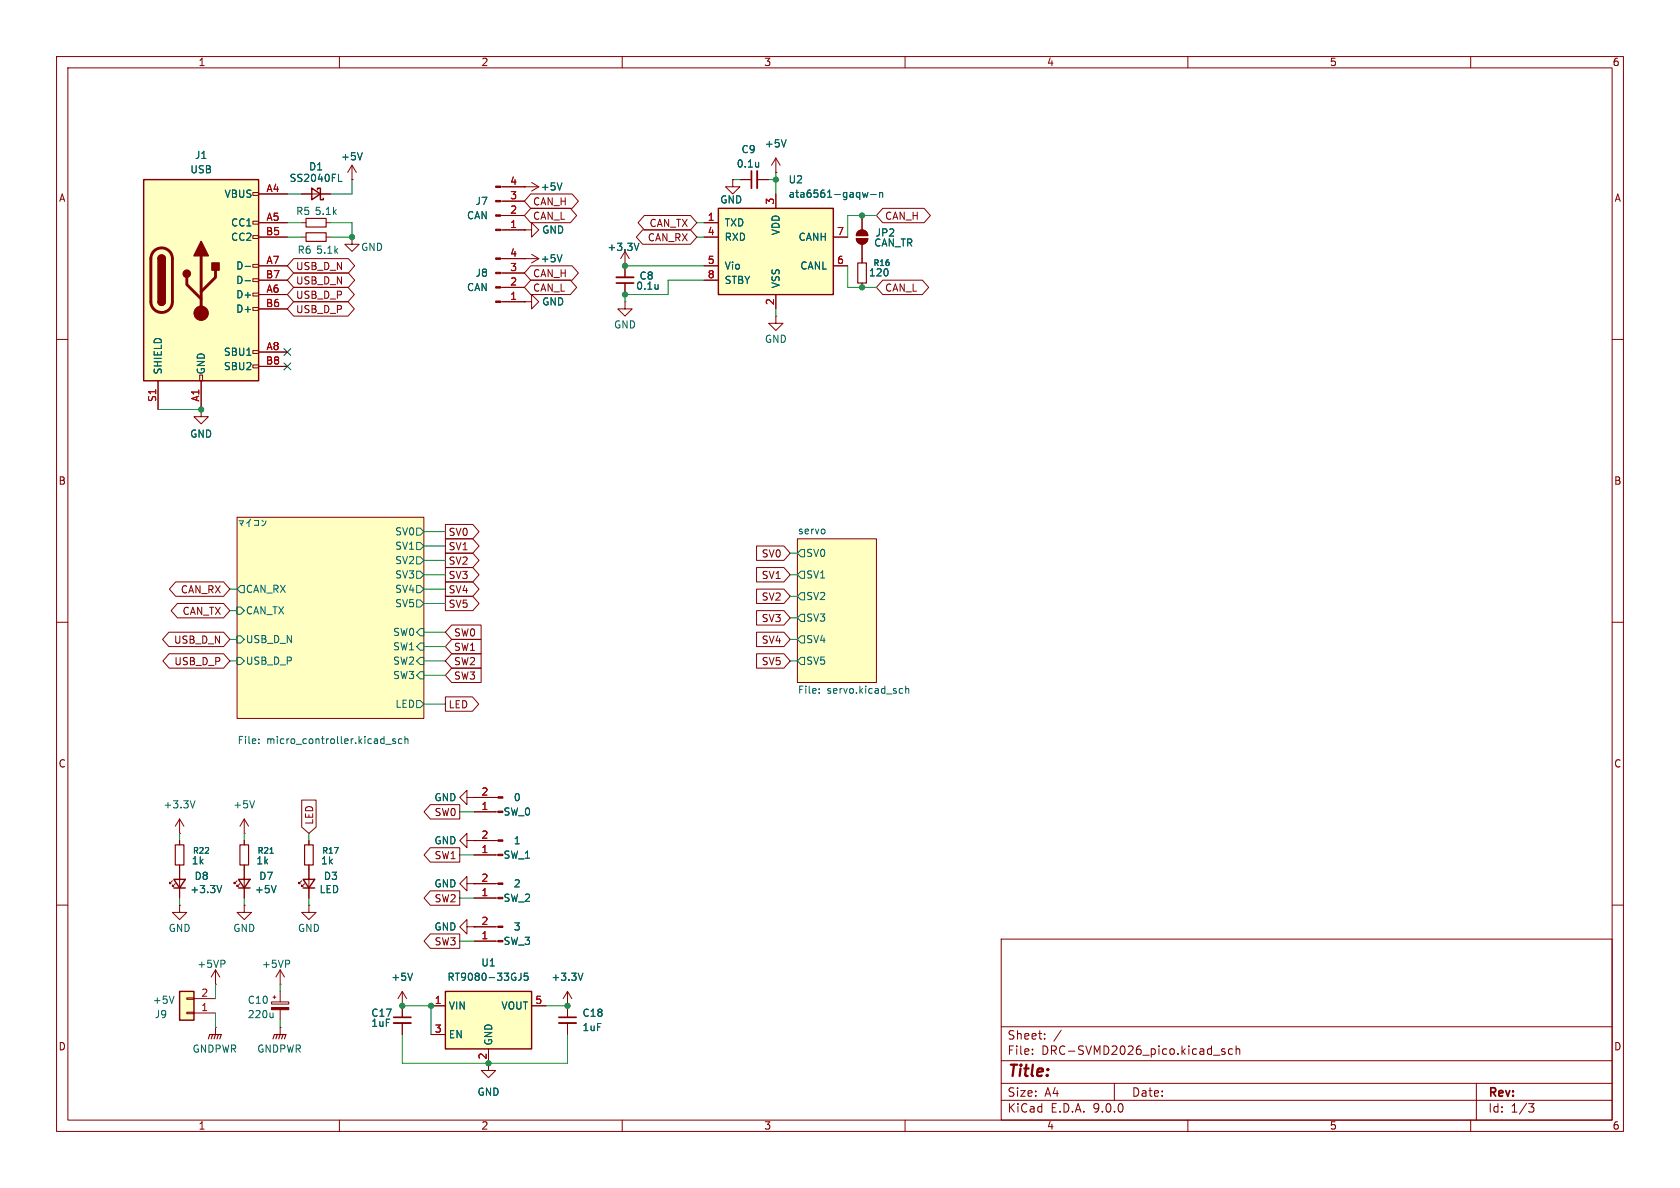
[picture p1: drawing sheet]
<svg xmlns="http://www.w3.org/2000/svg" width="297mm" height="210mm" viewBox="0 0 297 210" stroke-linecap="round" stroke-linejoin="round" font-family="sans-serif">
<g fill="none" stroke="#840000" stroke-width=".18">
<path d="M10 10h277v190h-277zM12 12h273v186h-273zM60 10v2M110 10v2M160 10v2M210 10v2M260 10v2M10 60h2M285 60h2M41.9 91.4h33v35.6h-33zM141 95.3h13.9v25.4h-13.9zM10 110h2"/>
<path d="M285 110h2M10 160h2M38.1 174h.1M38.1 171.5l.8 1.2M38.1 171.5l-.8 1.2M38.1 171.5v2.5M177 166h108v32h-108zM285 160h2M60 198v2M110 198v2M160 198v2M177 194.5h108"/>
<path d="M177 191.5h108M177 187.5h108M177 181.5h108M182.5 186.3v.1M182.5 185.5v.1M184.7 183.6v.1M184.7 182.8v.1M187.6 182.1l-1.3 2M197 191.5v3M210 198v2M214.5 186.5h1.2M216.5 185.5l-.3-.1-.2 .2v.2l.5 .2v.3h-.5"/>
<path d="M217.9 185.5l-.4-.1-.3 .3v.4l.1 .2h.6M218.5 185.5l.2-.1 .4 .1 .1 .9M218.5 184.9v1.5M260 198v2M261 191.5v6.5M270.2 195.1h1l-.5 .6 .4 .1 .1 .5-.3 .3h-.4"/>
</g>
<g fill="#ffffc2" stroke="#ffffc2" stroke-width=".18">
<path d="M141 95.3h13.9v25.4h-13.9z"/>
<path d="M41.9 91.4h33v35.6h-33z"/>
</g>
<g fill="none" stroke="#006464" stroke-width=".18">
<path d="M73.7 93.3h.6l.6 .7-.6 .6h-.6zM73.7 95.9h.6l.6 .6-.6 .7h-.6zM73.7 98.4h.6l.6 .7-.6 .6h-.6zM141.6 97.2h.6v1.2h-.6l-.6-.6zM41.9 107.3h.6l.7 .7-.7 .6h-.6zM41.9 112.4h.6l.7 .6-.7 .7h-.6zM41.9 116.2h.6l.7 .6-.7 .7h-.6zM42.5 103.5h.7v1.3h-.7l-.6-.7zM73.7 101h.6l.6 .6-.6 .6h-.6zM73.7 103.5h.6l.6 .6-.6 .7h-.6zM73.7 106h.6l.6 .7-.6 .6h-.6zM74.3 111.1h.6v1.3h-.6l-.6-.6z"/>
<path d="M74.3 113.7h.6v1.2h-.6l-.6-.6zM74.3 116.2h.6v1.3h-.6l-.6-.7zM74.3 118.7h.6v1.3h-.6l-.6-.6zM141.6 101h.6v1.2h-.6l-.6-.6zM141.6 104.8h.6v1.2h-.6l-.6-.6zM141.6 108.6h.6v1.3h-.6l-.6-.7zM141.6 112.4h.6v1.3h-.6l-.6-.7zM141.6 116.2h.6v1.3h-.6l-.6-.7zM45.8 131.3v.1M45.8 130.7v.1M68.2 131.6h1M69.9 130.7l-.3-.1-.2 .2 .1 .2 .4 .1v.3h-.5"/>
<path d="M71 130.7l-.3-.1-.3 .2 .2 .6h.4M71.6 130.7l.2-.1 .3 .1v.7M71.6 130.2v1.2M73.7 123.8h.6l.6 .7-.6 .6h-.6zM144.8 122.4v.2M144.8 121.8v.1M159.2 121.7l.4 .1M159.6 122.5l-.4 .1M160.1 121.8l.2-.1 .3 .1 .1 .8M160.1 121.3v1.3M39.7 169.8l.1 .2-.1 .3"/>
</g>
<path d="M31.7 175.3h2.6v5h-2.6z" fill="#ffffc2"/>
<path d="M53.6 155.4h2l-1 1.6zM53.6 157h2M31.7 175.3h2.6v5h-2.6z" fill="none" stroke="#840000" stroke-width=".25"/>
<g fill="none" stroke="#840000" stroke-width=".18">
<path d="M53.3 155.7l-.5 .5v-.2v.2h.3M53.8 156.2l-.5 .5v-.2v.2h.3M54.6 153.7v5.1M83.8 158.8h4.2M83.8 156.2h4.2M33 178.9h1.3v.3h-1.3zM33 176.4h1.3v.3h-1.3zM34.3 179.1h3.8M34.3 176.5h3.8M48 177.1h3.1v.4h-3.1zM48.3 176.3h.5M48.5 176v.5"/>
<path d="M49.5 174h.1M49.5 171.5l.8 1.2M49.5 171.5l-.7 1.2M49.5 171.5v2.5M49.5 175.3v1.8M49.5 178.5v1.8M54.6 160v1.3h1.3l-1.3 1.3-1.3-1.3h1.3M54.6 160h.1M100.3 177.8h.1M100.3 175.3v4.5M100.3 175.3l-.7 1.2M100.3 175.3l.8 1.2"/>
<path d="M38.1 181.6h.1M38.1 181.6v1.3M49.5 181.6h.1M49.5 181.6v1.3M100.3 180.8v2.1"/>
</g>
<path d="M30.8 176.1l-.5 1.3M48.3 179.1v.8M48.3 179.8l-.2 .1M51.1 169.8l.1 .2-.1 .3M103.1 172l-.5 1.3" fill="none" stroke="#006464" stroke-width=".18"/>
<path d="M36.8 183.6l.3-.7h2l-.2 .7M37.6 182.9l-.3 .7M38.1 182.9l-.3 .7M38.6 182.9l-.2 .7M48.3 183.6l.2-.7h2l-.2 .7M49 182.9l-.2 .7M49.5 182.9l-.2 .7M50 182.9l-.2 .7" fill="none" stroke="#840000" stroke-width=".2"/>
<g fill="#840000" stroke="#840000" stroke-width=".18">
<path d="M48 178.1h3.1v.4h-3.1z"/>
<path d="M88 158.6h.9v.3h-.9z"/>
<path d="M88 156.1h.9v.2h-.9z"/>
</g>
<path d="M98.8 179.8h3.1" fill="none" stroke="#840000" stroke-width=".3"/>
<path d="M98.8 180.8h3.1" fill="none" stroke="#840000" stroke-width=".33"/>
<path d="M78.7 175.3h15.3v10.1h-15.3z" fill="#ffffc2"/>
<path d="M55.1 33.3l1.5 1-1.5 1zM56.1 33.5v-.2h.5v2h.5v-.2M30.7 155.4h2.1l-1.1 1.6zM30.7 157h2.1M78.7 175.3h15.3v10.1h-15.3z" fill="none" stroke="#840000" stroke-width=".25"/>
<g fill="none" stroke="#840000" stroke-width=".18">
<path d="M53.3 34.3h5.1M53.3 39.4h.8M57.7 39.4h.7M62.2 31.8h.1M62.2 29.2l-.7 1.3M62.2 29.2l.8 1.3M62.2 29.2v2.6M129.5 31.8v1.2h-1.2l1.2 1.3 1.3-1.3h-1.3M129.5 31.8h.1M130.8 31.8h2M133.9 31.8h2M137.2 30.5h.1"/>
<path d="M137.2 27.9l-.8 1.3M137.2 27.9l.7 1.3M137.2 27.9v2.6M152.4 38.1v2.5M62.2 41.9v1.3h1.3l-1.3 1.3-1.2-1.3h1.2M62.2 41.9h.1M151.4 42.2h2a1.02 1.02 0 0 1-1 1 1.02 1.02 0 0 1-1-1zM151.7 40.9a1.02 1.02 0 0 1 1.1-.2 1.02 1.02 0 0 1 .6 1h-2zM152.4 43.2v3.3M152.4 50v.8M30.5 155.7l-.5 .5v-.2v.2h.2M31 156.2l-.5 .5v-.2v.2h.2"/>
<path d="M31.7 147.3h.1M31.7 144.8v2.5M31.7 148.6v.8M31.7 152.9v5.9M31.7 144.8l-.7 1.3M31.7 144.8l.8 1.3M43.2 147.3h.1M43.2 144.8l-.8 1.3M43.2 144.8l.7 1.3M43.2 144.8v2.5M54.6 148.6v.8M54.6 152.9v.8"/>
<path d="M83.8 151.1h4.2M83.8 148.6h4.2M83.8 143.5h4.2M83.8 141h4.2M31.7 160v1.3h1.3l-1.3 1.3-1.2-1.3h1.2M31.7 160h.1M43.2 160v1.3h1.2l-1.2 1.3-1.3-1.3h1.3M43.2 160h.1M71.1 177.8h.1M71.1 175.3l-.7 1.2M71.1 175.3l.8 1.2M71.1 175.3v4.5"/>
<path d="M76.2 177.8h2.5M82.5 163.8v-1.2l-1.2 1.2 1.2 1.3v-1.3h1.3M83.8 163.8h.1M94 177.8h2.5M71.1 180.8v2.1M76.2 182.9h2.5M86.4 185.4v3.8h1.2l-1.2 1.3-1.3-1.3h1.3"/>
</g>
<path d="M59.8 32.1h.6M64 27l-.4 1.3M134.1 28.7v.8M134.1 29.4v.1M139 24.7l-.4 1.3M34.5 141.5l-.5 1.3M39.2 156.5l-.4 1.3M45 141.5l-.4 1.3M72.9 172l-.4 1.3M92.1 172v.9a.41 .41 0 0 1-.5 .4M93.3 172h-.6l-.1 .6 .2-.1 .5 .1 .1 .2-.1 .4-.2 .1-.5-.1" fill="none" stroke="#006464" stroke-width=".18"/>
<path d="M54.1 38.6h3.6v1.5h-3.6zM151.6 46.5h1.6v3.5h-1.6zM31 149.4h1.5v3.5h-1.5zM53.8 149.4h1.6v3.5h-1.6z" fill="none" stroke="#840000" stroke-width=".2"/>
<path d="M132.8 30.2v3.1M69.6 179.8h3" fill="none" stroke="#840000" stroke-width=".3"/>
<path d="M133.9 30.2v3.1M69.6 180.8h3" fill="none" stroke="#840000" stroke-width=".33"/>
<g fill="#840000" stroke="#840000" stroke-width=".18">
<path d="M151.4 42.2h2a1.02 1.02 0 0 1-1 1 1.02 1.02 0 0 1-1-1z"/>
<path d="M151.7 40.9a1.02 1.02 0 0 1 1.1-.2 1.02 1.02 0 0 1 .6 1h-2z"/>
<path d="M88 151h.9v.3h-.9z"/>
<path d="M88 148.5h.9v.2h-.9z"/>
<path d="M88 143.4h.9v.2h-.9z"/>
<path d="M88 140.8h.9v.3h-.9z"/>
</g>
<path d="M127 36.8h20.3v15.3h-20.3z" fill="#ffffc2"/>
<path d="M127 36.8h20.3v15.3h-20.3zM42.2 155.4h2l-1 1.6zM42.2 157h2" fill="none" stroke="#840000" stroke-width=".25"/>
<g fill="none" stroke="#840000" stroke-width=".18">
<path d="M88.5 33h6.7M88.5 38.1h4.2M88.5 35.6h4.2M92.7 33h.1M94 32.3l1.2 .7M95.2 33l-1.2 .8M124.5 39.4h2.5M137.2 34.3v2.5M53.3 41.9h.8M57.7 41.9h.7M88.5 40.6h4.2M88.5 53.3h4.2"/>
<path d="M88.5 50.8h4.2M88.5 48.3h4.2M88.5 45.7h6.7M92.7 40.6h1.3v1.3l1.2-1.3-1.2-1.2v1.2M92.7 40.6h.1M92.7 53.3h1.3v1.3l1.2-1.3-1.2-1.2v1.2M92.7 53.3h.1M92.7 45.7h.1M94 45l1.2 .7M95.2 45.7l-1.2 .8M110.5 53.3v1.3h1.3l-1.3 1.3-1.3-1.3h1.3M110.5 53.3h.1"/>
<path d="M110.5 47h.1M110.5 44.5l-.8 1.2M110.5 44.5l.8 1.2M110.5 44.5v4.5M110.5 50v2.1M124.5 41.9h2.5M124.5 47h2.5M124.5 49.5h2.5M137.2 55.9v1.3h1.2l-1.2 1.2-1.3-1.2h1.3M137.2 55.9h.1M137.2 52.1v2.5M147.3 41.9h2.6"/>
<path d="M147.3 47h2.6M41.9 155.7l-.5 .5v-.2v.2h.3M42.4 156.2l-.5 .5v-.2v.2h.3M43.2 148.6v.8M43.2 152.9v5.9M82.5 156.2v-1.3l-1.2 1.3 1.2 1.3v-1.3h1.3M82.5 148.6v-1.3l-1.2 1.3 1.2 1.3v-1.3h1.3M83.8 156.2h.1M83.8 148.6h.1M83.8 166.4h4.2M83.8 163.8h4.2"/>
</g>
<path d="M99.4 32.3l-.5 1.3M152.5 34l.2 .9 .3-.6 .2 .6 .2-.9M153.9 34.4h1M155.5 34v.9M155.5 34.1l.2-.1 .3 .1v.8M99.4 45l-.5 1.3M113 43l-.5 1.3M116.3 50.3v.8M116.3 51v.1M47.7 150.8h.6M48.8 156.5l-.4 1.3" fill="none" stroke="#006464" stroke-width=".18"/>
<g fill="#840000" stroke="#840000" stroke-width=".18">
<path d="M87.6 40.5h.9v.3h-.9z"/>
<path d="M87.6 38h.9v.2h-.9z"/>
<path d="M87.6 35.4h.9v.3h-.9z"/>
<path d="M87.6 32.9h.9v.2h-.9z"/>
<path d="M87.6 53.2h.9v.3h-.9z"/>
<path d="M87.6 50.7h.9v.2h-.9z"/>
<path d="M87.6 48.1h.9v.3h-.9z"/>
<path d="M87.6 45.6h.9v.2h-.9z"/>
<path d="M88 166.2h.9v.3h-.9z"/>
<path d="M88 163.7h.9v.3h-.9z"/>
</g>
<path d="M54.1 41.1h3.6v1.6h-3.6zM42.4 149.4h1.5v3.5h-1.5z" fill="none" stroke="#840000" stroke-width=".2"/>
<path d="M109 50h3" fill="none" stroke="#840000" stroke-width=".3"/>
<path d="M109 49h3" fill="none" stroke="#840000" stroke-width=".33"/>
<path d="M25.4 31.8h20.3v35.5h-20.3z" fill="#ffffc2"/>
<g fill="none" stroke="#840000" stroke-width=".18">
<path d="M44.7 34h1v.5h-1zM44.7 39.1h1v.5h-1zM45.7 34.3h5.1M45.7 39.4h5.1M53.3 34.3h1.8M56.6 34.3h1.8M62.2 31.8h.1M88.9 38.1h3.8M88.9 35.6h3.8M88.9 33h3.8M92.7 33h.1M93.8 36.8h7l1.2 1.3-1.2 1.3h-7l-1.1-1.3z"/>
<path d="M93.8 34.3h7.3l1.2 1.3-1.2 1.2h-7.3l-1.1-1.2zM113.9 38.1h8.2l1.1 1.3-1.1 1.2h-8.2l-1.1-1.2zM124.5 39.4h2.5M129.5 31.8h.1M130.8 31.8h2M133.9 31.8h2M137.2 30.5h.1M137.2 34.3v2.5M152.4 38.1v2.5M156.1 36.8h7.3l1.1 1.3-1.1 1.3h-7.3l-1.2-1.3zM44.7 41.7h1v.5h-1zM44.7 46.7h1v.5h-1z"/>
<path d="M44.7 49.3h1v.5h-1zM44.7 51.8h1v.5h-1zM44.7 54.4h1v.5h-1zM45.7 41.9h5.1M45.7 47h5.1M45.7 49.5h5.1M45.7 52.1h5.1M45.7 54.6h5.1M51.9 45.7h9.7l1.1 1.3-1.1 1.3h-9.7l-1.1-1.3zM51.9 48.3h9.7l1.1 1.2-1.1 1.3h-9.7l-1.1-1.3zM51.9 53.3h9.6l1.1 1.3-1.1 1.3h-9.6l-1.1-1.3zM51.9 50.8h9.6l1.1 1.3-1.1 1.2h-9.6l-1.1-1.2z"/>
<path d="M88.9 40.6h3.8M88.9 53.3h3.8M88.9 50.8h3.8M88.9 48.3h3.8M88.9 45.7h3.8M92.7 40.6h.1M92.7 53.3h.1M92.7 45.7h.1M93.8 49.5h7l1.2 1.3-1.2 1.3h-7l-1.1-1.3zM93.8 47h7.3l1.2 1.3-1.2 1.2h-7.3l-1.1-1.2zM110.5 47h.1M110.5 47v2"/>
<path d="M110.5 50v2.1M113.6 40.6h8.5l1.1 1.3-1.1 1.3h-8.5l-1.1-1.3zM124.5 41.9h2.5M124.5 47h2.5M124.5 49.5h2.5M137.2 52.1v2.5M147.3 41.9h2.6M147.3 47h2.6M152.4 43.2v3.3M152.4 50v.8M156.1 49.5h7l1.1 1.3-1.1 1.3h-7l-1.2-1.3zM27.9 67.3v5.1"/>
<path d="M35.3 66.3h.5v1h-.5zM35.6 72.4v1.3h1.2l-1.2 1.2-1.3-1.2h1.3M35.6 72.4h.1M35.6 67.3v5.1M44.7 62h1v.5h-1zM44.7 64.5h1v.5h-1zM45.7 62.2h5.1M45.7 64.8h5.1M78.7 95.2h4.9l1.1 1.3-1.1 1.3h-4.9zM78.7 92.7h4.9l1.1 1.3-1.1 1.3h-4.9zM78.7 97.8h4.9l1.1 1.3-1.1 1.2h-4.9zM133.7 96.5h4.9l1.1 1.3-1.1 1.3h-4.9z"/>
<path d="M29.8 111.8h9.7l1.1 1.2-1.1 1.3h-9.7l-1.1-1.3zM29.9 115.6h9.6l1.1 1.2-1.1 1.3h-9.6l-1.1-1.3zM31.1 102.9h8.4l1.1 1.2-1.1 1.3h-8.4l-1.2-1.3zM31.4 106.7h8.1l1.1 1.3-1.1 1.2h-8.1l-1.2-1.2zM78.7 100.3h4.9l1.1 1.3-1.1 1.3h-4.9zM78.7 102.9h4.9l1.1 1.2-1.1 1.3h-4.9zM78.7 105.4h4.9l1.1 1.3-1.1 1.3h-4.9zM79.9 118.1h5.2v2.6h-5.2l-1.2-1.3zM79.9 113h5.2v2.6h-5.2l-1.2-1.3zM79.9 110.5h5.2v2.5h-5.2l-1.2-1.2zM79.9 115.6h5.2v2.5h-5.2l-1.2-1.3zM133.7 100.3h4.9l1.1 1.3-1.1 1.3h-4.9z"/>
<path d="M133.7 107.9h4.9l1.1 1.3-1.1 1.3h-4.9zM133.7 111.8h4.9l1.1 1.2-1.1 1.3h-4.9zM133.7 115.6h4.9l1.1 1.2-1.1 1.3h-4.9zM133.7 104.1h4.9l1.1 1.3-1.1 1.3h-4.9zM78.7 123.2h4.8l1.1 1.3-1.1 1.2h-4.8zM31.7 148.6v.8M31.7 152.9v2.5M31.7 157v1.8M43.2 148.6v.8M43.2 152.9v2.5M43.2 157v1.8M53.3 141.4h2.6v4.8l-1.3 1.1-1.3-1.1z"/>
<path d="M54.6 148.6v.8M54.6 152.9v2.5M54.6 157v1.8M76.1 157.5h5.2v2.5h-5.2l-1.1-1.2zM76.1 142.2h5.2v2.6h-5.2l-1.1-1.3zM76.1 149.9h5.2v2.5h-5.2l-1.1-1.3zM82.5 141v-1.3l-1.2 1.3 1.2 1.2v-1.2h1.3M83.8 141h.1M83.8 148.6h.1M83.8 156.2h.1M83.8 143.5h3.8M83.8 141h3.8"/>
<path d="M83.8 151.1h3.8M83.8 148.6h3.8M83.8 158.8h3.8M83.8 156.2h3.8M71.1 177.8h.1M71.1 177.8v2M76.1 165.1h5.2v2.5h-5.2l-1.1-1.2zM76.2 177.8h2.5M83.8 163.8h.1M83.8 166.4h3.8M83.8 163.8h3.8M94 177.8h2.5"/>
<path d="M100.3 177.8h.1M100.3 177.8v2M71.1 180.8v2.1M76.2 182.9h2.5M86.4 185.4v2.6M100.3 180.8v2.1"/>
</g>
<path d="M25.4 31.8h20.3v35.5h-20.3zM27.9 45.7a.64 .64 0 0 1 .7-.6 .64 .64 0 0 1 .6 .6M27.9 53.3a.64 .64 0 0 0 .7 .7 .64 .64 0 0 0 .6-.7" fill="none" stroke="#840000" stroke-width=".25"/>
<path d="M27.2 44.4a1.9 1.9 0 0 1 2.1-.4 1.9 1.9 0 0 1 1.2 1.7v7.6a1.91 1.91 0 0 1-1.9 1.9 1.91 1.91 0 0 1-1.9-1.9v-7.7l.1-.7zM33 49v1.3l2.6 2.5M35.6 45.2v10.2M38.1 47.8v1.2l-2.5 2.6" fill="none" stroke="#840000" stroke-width=".51"/>
<g fill="#840000" stroke="#840000" stroke-width=".25">
<path d="M27.9 45.7h1.3v7.6h-1.3z"/>
<path d="M28.1 45.3a.64 .64 0 0 1 .7-.2 .64 .64 0 0 1 .4 .6h-1.3z"/>
<path d="M27.9 53.3h1.3a.64 .64 0 0 1-.6 .7 .64 .64 0 0 1-.7-.7z"/>
<path d="M35.6 42.7l1.2 2.5h-2.5z"/>
<path d="M37.5 46.5h1.2v1.3h-1.2z"/>
<circle cx="33" cy="48.4" r=".63"/>
</g>
<circle cx="35.6" cy="55.4" r="1.27" fill="#840000" stroke="#840000" stroke-width=".18"/>
<g fill="none" stroke="#006464" stroke-width=".18">
<path d="M59.8 32.1h.6M64 27l-.4 1.3M99.4 32.3l-.5 1.3M134.1 28.7v.8M134.1 29.4v.1M139 24.7l-.4 1.3M152.5 34l.2 .9 .3-.6 .2 .6 .2-.9M153.9 34.4h1M155.5 34v.9M155.5 34.1l.2-.1 .3 .1v.8M43.3 47.1h1M43.3 49.6h1"/>
<path d="M99.4 45l-.5 1.3M113 43l-.5 1.3M116.3 50.3v.8M116.3 51v.1M39.2 156.5l-.4 1.3M47.7 150.8h.6M48.8 156.5l-.4 1.3M72.9 172l-.4 1.3M92.1 172v.9a.41 .41 0 0 1-.5 .4M93.3 172h-.6l-.1 .6 .2-.1 .5 .1 .1 .2-.1 .4-.2 .1-.5-.1M103.1 172l-.5 1.3"/>
</g>
<g fill="none" stroke="#009600" stroke-width=".18">
<path d="M50.8 34.3h2.5M50.8 39.4h2.5M58.4 39.4h3.8v2.5h-3.8M62.2 31.8v2.5h-3.8M123.2 39.4h1.3M129.5 31.8h1.3M135.9 31.8h1.3M137.2 30.5v3.8M154.9 38.1h-5v3.8M50.8 41.9h2.5M110.5 47h14M123.2 41.9h1.3"/>
<path d="M124.5 49.5h-6.4v2.6h-7.6v1.2M137.2 54.6v1.3M149.9 47v3.8h5M27.9 72.4h7.7M74.9 94h3.8M74.9 99.1h3.8M74.9 96.5h3.8M139.7 97.8h1.3M40.6 113h1.3M40.6 116.8h1.3M40.6 104.1h1.3M40.6 108h1.3"/>
<path d="M74.9 114.3h3.8M74.9 116.8h3.8M74.9 101.6h3.8M74.9 106.7h3.8M74.9 111.8h3.8M74.9 104.1h3.8M74.9 119.4h3.8M139.7 113h1.3M139.7 116.8h1.3M139.7 101.6h1.3M139.7 109.2h1.3M139.7 105.4h1.3"/>
<path d="M74.9 124.5h3.8M31.7 147.3v1.3M31.7 158.8v1.2M43.2 147.3v1.3M43.2 158.8v1.2M54.6 147.3v1.3M54.6 158.8v1.2M81.3 158.8h2.5M81.3 143.5h2.5M81.3 151.1h2.5M38.1 174v2.5M38.1 179.1v2.5"/>
<path d="M49.5 174v1.3M71.1 177.8h5.1v5.1M81.3 166.4h2.5M96.5 177.8h3.8M49.5 180.3v1.3M71.1 182.9v5.1h29.2v-5.1"/>
</g>
<path d="M50.2 61.6l1.2 1.2M50.2 64.2l1.2 1.2M51.4 61.6l-1.2 1.2M51.4 64.2l-1.2 1.2" fill="none" stroke="#000084" stroke-width=".18"/>
<g fill="#009600" stroke="#009600" stroke-width=".18">
<circle cx="86.4" cy="188" r=".46"/>
<circle cx="100.3" cy="177.8" r=".46"/>
<circle cx="71.1" cy="177.8" r=".46"/>
<circle cx="76.2" cy="177.8" r=".46"/>
<circle cx="62.2" cy="41.9" r=".46"/>
<circle cx="35.6" cy="72.4" r=".46"/>
<circle cx="152.4" cy="50.8" r=".46"/>
<circle cx="110.5" cy="52.1" r=".46"/>
<circle cx="152.4" cy="38.1" r=".46"/>
<circle cx="137.2" cy="31.8" r=".46"/>
<circle cx="110.5" cy="47" r=".46"/>
</g>
<text font-size="2.8" fill="#840000" x="178" y="190.9">Title:</text>
<g font-size="2.1" fill="#840000">
<text x="178" y="184">Sheet:</text>
<text x="178" y="186.7">File:</text>
<text x="184.1" y="186.7">DRC-SVMD2026_pico.kicad_sch</text>
<text x="178" y="196.9">KiCad</text>
<text x="178" y="194.1">Size:</text>
<text x="184.7" y="194.1">A4</text>
<text x="185.7" y="196.9">E.D.A.</text>
<text x="193.3" y="196.9">9.0.0</text>
<text x="200" y="194.1">Date:</text>
<text x="263" y="194.3">Rev:</text>
<text x="263" y="196.9">Id:</text>
<text x="267.1" y="196.9">1/3</text>
</g>
<g font-size="1.8" fill="#840000">
<text x="35" y="11.9">1</text>
<text x="85" y="11.9">2</text>
<text x="135" y="11.9">3</text>
<text x="185" y="11.9">4</text>
<text x="235" y="11.9">5</text>
<text x="285" y="11.9">6</text>
<text x="10.3" y="35.9">A</text>
<text x="285.3" y="35.9">A</text>
<text x="94.1" y="39.1">CAN_L</text>
<text x="94.1" y="36.5">CAN_H</text>
<text x="114.7" y="40.3">CAN_TX</text>
<text x="156.4" y="39.1">CAN_H</text>
<text x="52.2" y="47.9">USB_D_N</text>
<text x="114.4" y="42.9">CAN_RX</text>
<text x="52.2" y="50.5">USB_D_N</text>
<text x="52.2" y="53">USB_D_P</text>
<text x="94.1" y="51.8">CAN_L</text>
<text x="94.1" y="49.2">CAN_H</text>
<text x="156.4" y="51.8">CAN_L</text>
<text x="52.2" y="55.6">USB_D_P</text>
<text x="10.3" y="85.9">B</text>
<text x="285.3" y="85.9">B</text>
<text x="79.2" y="94.9">SV0</text>
<text x="79.2" y="97.5">SV1</text>
<text x="79.2" y="100">SV2</text>
<text x="134.6" y="98.7">SV0</text>
<text x="31.9" y="105.1">CAN_RX</text>
<text x="79.2" y="102.6">SV3</text>
<text x="79.2" y="105.1">SV4</text>
<text x="79.2" y="107.6">SV5</text>
<text x="134.6" y="102.6">SV1</text>
<text x="134.6" y="106.4">SV2</text>
<text x="30.7" y="114">USB_D_N</text>
<text x="32.2" y="108.9">CAN_TX</text>
<text x="80.2" y="112.7">SW0</text>
<text x="134.6" y="110.2">SV3</text>
<text x="134.6" y="114">SV4</text>
<text x="30.7" y="117.8">USB_D_P</text>
<text x="80.2" y="115.3">SW1</text>
<text x="80.2" y="117.8">SW2</text>
<text x="134.6" y="117.8">SV5</text>
<text x="79.2" y="125.4">LED</text>
<text x="80.2" y="120.3">SW3</text>
<text x="10.3" y="135.9">C</text>
<text x="285.3" y="135.9">C</text>
<text x="55.6" y="145.9" transform="rotate(-90 55.6 145.9)">LED</text>
<text x="76.7" y="144.5">SW0</text>
<text x="76.7" y="152.1">SW1</text>
<text x="76.7" y="159.7">SW2</text>
<text x="76.7" y="167.3">SW3</text>
<text x="10.3" y="185.9">D</text>
<text x="285.3" y="185.9">D</text>
<text x="86.1" y="187.4" transform="rotate(-90 86.1 187.4)">2</text>
<text x="35" y="199.9">1</text>
<text x="85" y="199.9">2</text>
<text x="135" y="199.9">3</text>
<text x="185" y="199.9">4</text>
<text x="235" y="199.9">5</text>
<text x="285" y="199.9">6</text>
</g>
<g font-size="1.8" fill="#006464">
<text x="34.4" y="28.3">J1</text>
<text x="60.2" y="28.5">+5V</text>
<text x="130.1" y="29.8">0.1u</text>
<text x="131" y="27.3">C9</text>
<text x="135.1" y="26.3">+5V</text>
<text x="33.6" y="30.8">USB</text>
<text x="39.6" y="35.2">VBUS</text>
<text x="51.1" y="32.4">SS2040FL</text>
<text x="54.5" y="30.3">D1</text>
<text x="95.5" y="33.9">+5V</text>
<text x="139.3" y="32.6">U2</text>
<text x="139.3" y="35.2">ata6561-gaqw-n</text>
<text x="40.8" y="40.2">CC1</text>
<text x="52.3" y="38.2">R5</text>
<text x="55.5" y="38.2">5.1k</text>
<text x="82.5" y="39">CAN</text>
<text x="84" y="36.4">J7</text>
<text x="95.8" y="41.5">GND</text>
<text x="127.2" y="36.2">GND</text>
<text x="128" y="40.2">TXD</text>
<text x="138" y="41.7" transform="rotate(-90 138 41.7)">VDD</text>
<text x="40.8" y="42.8">CC2</text>
<text x="41.7" y="47.9">D-</text>
<text x="52.5" y="45.1">R6</text>
<text x="55.8" y="45.1">5.1k</text>
<text x="63.7" y="44.6">GND</text>
<text x="95.5" y="46.6">+5V</text>
<text x="107.3" y="44.6">+3.3V</text>
<text x="128" y="42.8">RXD</text>
<text x="128" y="47.9">Vio</text>
<text x="141.1" y="42.8">CANH</text>
<text x="141.4" y="47.9">CANL</text>
<text x="154.4" y="43.8">CAN_TR</text>
<text x="154.7" y="42">JP2</text>
<text x="41.7" y="50.4">D-</text>
<text x="41.7" y="52.9">D+</text>
<text x="82.5" y="51.7">CAN</text>
<text x="84" y="49.1">J8</text>
<text x="112.4" y="51.4">0.1u</text>
<text x="113" y="49.6">C8</text>
<text x="128" y="50.4">STBY</text>
<text x="138" y="51.1" transform="rotate(-90 138 51.1)">VSS</text>
<text x="153.5" y="49.1">120</text>
<text x="41.7" y="55.5">D+</text>
<text x="95.8" y="54.2">GND</text>
<text x="108.5" y="58.3">GND</text>
<text x="39.5" y="63.1">SBU1</text>
<text x="39.5" y="65.6">SBU2</text>
<text x="135.1" y="60.8">GND</text>
<text x="28.8" y="66.3" transform="rotate(-90 28.8 66.3)">SHIELD</text>
<text x="36.4" y="66.3" transform="rotate(-90 36.4 66.3)">GND</text>
<text x="33.5" y="77.6">GND</text>
<text x="41.9" y="93.3">þÿ0Þ0¤0³0ó</text>
<text x="69.8" y="94.8">SV0</text>
<text x="141" y="94.5">servo</text>
<text x="69.8" y="97.4">SV1</text>
<text x="69.8" y="99.9">SV2</text>
<text x="142.4" y="98.7">SV0</text>
<text x="43.4" y="105">CAN_RX</text>
<text x="69.8" y="102.5">SV3</text>
<text x="69.8" y="105">SV4</text>
<text x="69.8" y="107.5">SV5</text>
<text x="142.4" y="102.5">SV1</text>
<text x="142.4" y="106.3">SV2</text>
<text x="43.4" y="108.8">CAN_TX</text>
<text x="43.4" y="113.9">USB_D_N</text>
<text x="69.4" y="112.6">SW0</text>
<text x="142.4" y="110.1">SV3</text>
<text x="142.4" y="113.9">SV4</text>
<text x="43.4" y="117.7">USB_D_P</text>
<text x="69.4" y="115.2">SW1</text>
<text x="69.4" y="117.7">SW2</text>
<text x="142.4" y="117.7">SV5</text>
<text x="69.4" y="120.2">SW3</text>
<text x="69.8" y="125.3">LED</text>
<text x="141" y="123">File:</text>
<text x="146.2" y="123">servo.kicad_sch</text>
<text x="41.9" y="131.9">File:</text>
<text x="47.1" y="131.9">micro_controller.kicad_sch</text>
<text x="28.8" y="143.1">+3.3V</text>
<text x="41.1" y="143.1">+5V</text>
<text x="76.7" y="141.8">GND</text>
<text x="90.7" y="141.8">0</text>
<text x="76.7" y="149.5">GND</text>
<text x="88.9" y="144.4">SW_0</text>
<text x="90.7" y="149.5">1</text>
<text x="33.8" y="153">1k</text>
<text x="34.3" y="155.7">D8</text>
<text x="45.2" y="153">1k</text>
<text x="45.7" y="155.7">D7</text>
<text x="56.7" y="153">1k</text>
<text x="57.2" y="155.7">D3</text>
<text x="88.9" y="152">SW_1</text>
<text x="33.5" y="158.1">+3.3V</text>
<text x="45" y="158.1">+5V</text>
<text x="56.4" y="158.1">LED</text>
<text x="76.7" y="157.1">GND</text>
<text x="88.9" y="159.6">SW_2</text>
<text x="90.7" y="157.1">2</text>
<text x="29.7" y="164.9">GND</text>
<text x="41.1" y="164.9">GND</text>
<text x="52.6" y="164.9">GND</text>
<text x="76.7" y="164.7">GND</text>
<text x="88.9" y="167.2">SW_3</text>
<text x="90.7" y="164.7">3</text>
<text x="34.8" y="171.3">+5VP</text>
<text x="46.2" y="171.3">+5VP</text>
<text x="69.1" y="173.6">+5V</text>
<text x="79" y="173.6">RT9080-33GJ5</text>
<text x="85" y="171">U1</text>
<text x="97.4" y="173.6">+3.3V</text>
<text x="26.9" y="177.6">+5V</text>
<text x="43.7" y="177.6">C10</text>
<text x="65.5" y="179.9">C17</text>
<text x="79.2" y="178.7">VIN</text>
<text x="88.6" y="178.7">VOUT</text>
<text x="102.9" y="179.9">C18</text>
<text x="27.3" y="180.2">J9</text>
<text x="43.7" y="180.2">220u</text>
<text x="65.5" y="181.7">1uF</text>
<text x="79.2" y="183.7">EN</text>
<text x="87.2" y="184.9" transform="rotate(-90 87.2 184.9)">GND</text>
<text x="102.9" y="182.5">1uF</text>
<text x="33.9" y="186.3">GNDPWR</text>
<text x="45.4" y="186.3">GNDPWR</text>
<text x="84.3" y="193.9">GND</text>
</g>
<g font-size="1.8" fill="#a90000">
<text x="47" y="34">A4</text>
<text x="90.1" y="35.3">3</text>
<text x="90.1" y="32.8">4</text>
<text x="46.9" y="41.7">B5</text>
<text x="47" y="39.1">A5</text>
<text x="90.1" y="40.4">1</text>
<text x="90.1" y="37.8">2</text>
<text x="125" y="39.1">1</text>
<text x="125" y="41.7">4</text>
<text x="136.9" y="36.3" transform="rotate(-90 136.9 36.3)">3</text>
<text x="147.9" y="41.7">7</text>
<text x="47" y="46.7">A7</text>
<text x="90.1" y="45.5">4</text>
<text x="125" y="46.7">5</text>
<text x="147.9" y="46.7">6</text>
<text x="46.9" y="49.3">B7</text>
<text x="47" y="51.8">A6</text>
<text x="90.1" y="53.1">1</text>
<text x="90.1" y="50.5">2</text>
<text x="90.1" y="48">3</text>
<text x="125" y="49.3">8</text>
<text x="46.9" y="54.4">B6</text>
<text x="136.9" y="54" transform="rotate(-90 136.9 54)">2</text>
<text x="46.9" y="64.5">B8</text>
<text x="47" y="62">A8</text>
<text x="27.7" y="71.2" transform="rotate(-90 27.7 71.2)">S1</text>
<text x="35.3" y="71.1" transform="rotate(-90 35.3 71.1)">A1</text>
<text x="85" y="143.3">1</text>
<text x="85" y="140.7">2</text>
<text x="85" y="148.3">2</text>
<text x="85" y="156">2</text>
<text x="85" y="150.9">1</text>
<text x="85" y="158.5">1</text>
<text x="85" y="166.1">1</text>
<text x="85" y="163.6">2</text>
<text x="35.5" y="178.8">1</text>
<text x="35.5" y="176.3">2</text>
<text x="76.8" y="177.5">1</text>
<text x="94.5" y="177.5">5</text>
<text x="76.8" y="182.6">3</text>
</g>
<g font-size="1.4" fill="#006464">
<text x="154.3" y="47.2">R16</text>
<text x="34" y="151.1">R22</text>
<text x="45.4" y="151.1">R21</text>
<text x="56.9" y="151.1">R17</text>
</g>
</svg>
